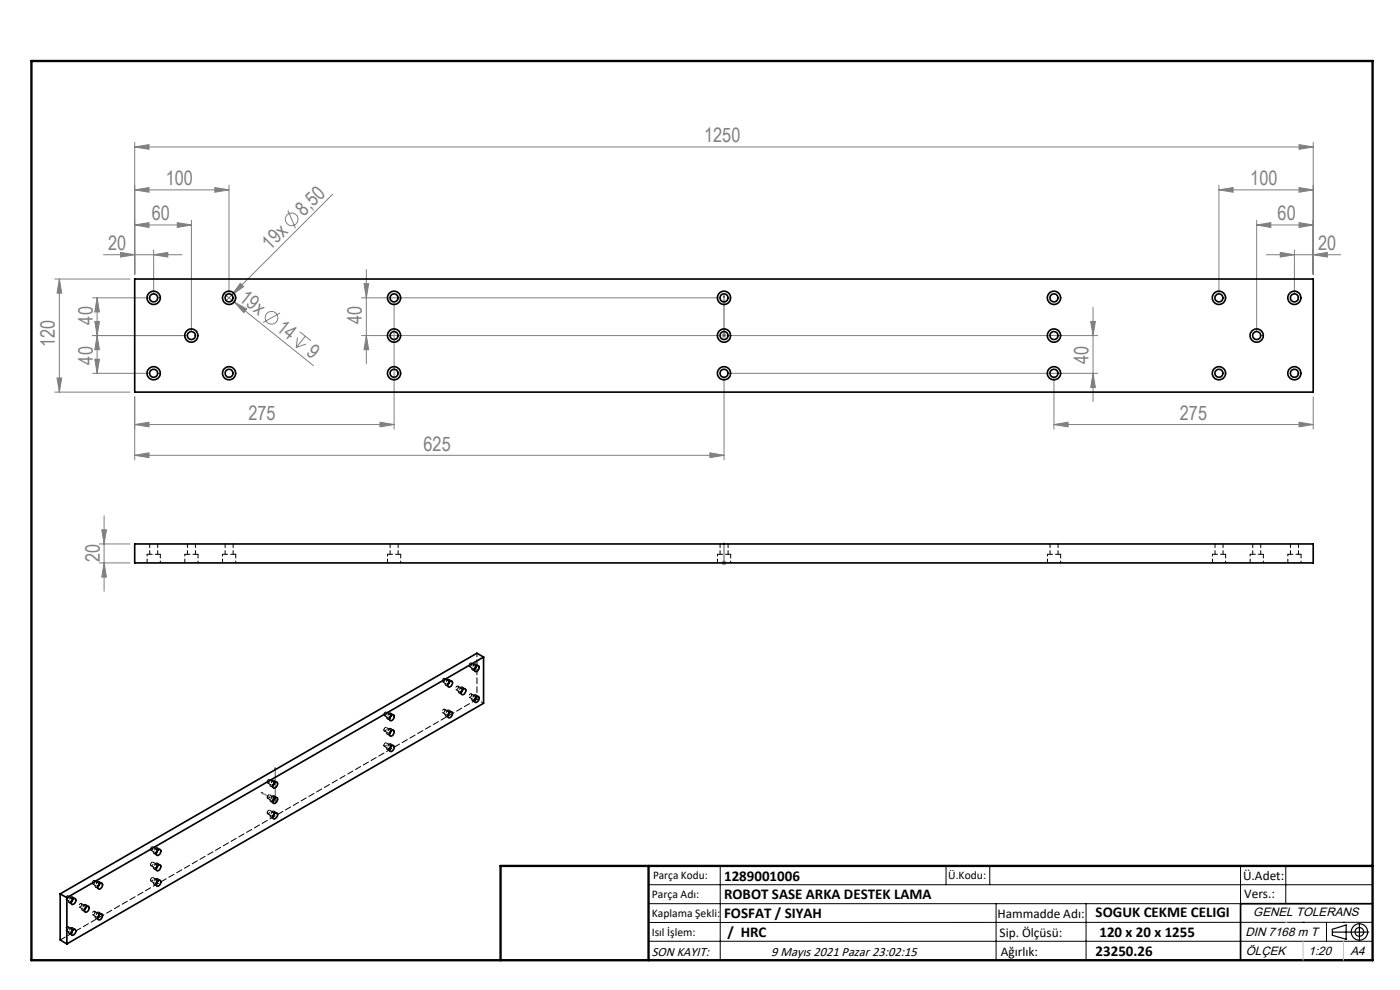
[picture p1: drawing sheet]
<svg xmlns="http://www.w3.org/2000/svg" width="297mm" height="210mm" viewBox="0 0 297 210" stroke-linecap="round" stroke-linejoin="round" font-family="sans-serif">
<g fill="none" stroke="#808080" stroke-width=".21">
<path d="M28.6 31.2l3-.5v1zM28.6 30.2v28M28.6 31.2h250M45.6 39.8l3 .5-3 .5zM48.6 39.3v22.9M258.6 39.3v22.9M275.6 30.7l3 .5-3 .5zM275.6 39.8l3 .5-3 .5zM278.6 30.2v28M11.6 59.2h16M12.6 59.2v24M12.6 59.2l.5 3h-1z"/>
<path d="M21.9 54h16.7M25.6 53.5l3 .5-3 .5zM28.6 40.3l3-.5v1zM28.6 40.3h20M28.6 47.7l3-.5v1.1zM28.6 47.7h12M32.6 54l3-.5v1zM32.6 53v9.2M37.6 47.2l3 .5-3 .6zM40.6 46.7v23.5M61.1 44.6l1.6 3.8M70.6 41.2l-22.6 22.6"/>
<path d="M77.7 57.2v20M258.6 40.3l3-.5v1zM258.6 40.3h20M266.6 47.7l3-.5v1.1zM266.6 47.7h12M266.6 46.7v23.5M268.6 54h15.8M271.6 53.5l3 .5-3 .5zM274.6 53v9.2M275.6 47.2l3 .5-3 .6zM278.6 54l3-.5v1zM19.6 71.2h20"/>
<path d="M19.6 63.2h12M19.6 79.2h12M20.1 68.2h1l-.5 3zM20.1 76.2h1l-.5 3zM20.6 63.2v16M20.6 63.2l.5 3h-1zM20.6 71.2l.5 3h-1zM47.5 62.3l2.2 1.8M49.7 64.1l2.7 1.4-.7 .8zM49.7 64.1l16.8 13.5M51 60.1l.7 .7-2.5 1.8zM59.4 66.4l-3.6 2"/>
<path d="M63.1 71.6l-.3 2.1M63.6 70.4l2.4 1.9M64.8 71.3l-2 2.4M64.9 73l-2.1 .7M76.7 71.2h75.9M76.7 63.2h75.9M77.2 60.2h1l-.5 3zM77.7 71.2l.5 3h-1zM83.6 64.2v26.8M153.1 71.2h1M153.2 70.8l.8 .7M153.6 70.7v1"/>
<path d="M154 70.8l-.8 .7M154.6 71.2h78.3M154.6 79.2h78.3M231.4 68.2h1l-.5 3zM231.9 65.2v20M231.9 79.2l.5 3h-1zM11.6 83.2h16M12.1 80.2h1l-.5 3zM28.6 96.6l3-.5v1zM28.6 84.2v13.4M28.6 96.6h125M28.6 90.1l3-.5v.9z"/>
<path d="M28.6 90.1h55M80.6 89.6l3 .5-3 .4zM150.6 96.1l3 .5-3 .5zM153.6 80.2v17.4M223.6 90.1l3-.5v.9zM223.6 90.1h55M223.6 80.2v10.8M275.6 89.6l3 .5-3 .4zM278.6 84.2v6.8M21.1 119.4h6.5M21.1 115.4h6.5M21.6 112.4h1l-.5 3z"/>
<path d="M22.1 109.4v16M22.1 119.4l.5 3h-1zM153.1 119.4h1M153.2 119.1l.8 .7M153.6 118.9v1M154 119.1l-.8 .7M57.9 169.8h1M58 169.4l.7 .8M58.4 169.3v1M58.7 169.4l-.7 .8"/>
<circle cx="61.9" cy="46.5" r="1.35"/>
<circle cx="57.6" cy="67.4" r="1.36"/>
</g>
<g fill="none" stroke="#000" stroke-width=".25">
<path d="M282.6 197.7h7.8M282.6 197.1l3-.9v3l-3-.8zM288.4 195.8v3.8M106.2 203.7h185"/>
<circle cx="288.4" cy="197.7" r="1.74"/>
<circle cx="288.4" cy="197.7" r=".93"/>
</g>
<path d="M153.6 71.1v.2zM153.6 62.7v.4v-.4M153.6 71.2h.1M153.6 62.7v8.5M153.6 115.2v.4v-.4M153.6 119.3v.2zM153.6 119.4h.1M153.6 115.2v4.2M55.4 168.1l.3 .1v.1zM58.4 162.9l.1 .4-.2-.1zM58.4 162.9v6.9l-3-1.7" fill="none" stroke="#00f" stroke-width=".21"/>
<g fill="none" stroke="#000" stroke-width=".21">
<path d="M137.6 187.7h153.6M137.6 191.7h153.6M137.6 199.7h153.6M152.8 183.7v20M200.7 183.7v4M210 183.7v4M211.3 191.7v12M230.4 191.7v12M263.2 183.7v20M272.8 183.7v8M276.4 195.6h.1M281.4 195.6v4.1"/>
<path d="M285 195.6h.1M291.2 195.6l-153.6 .1"/>
</g>
<path d="M291.2 191.7h-28v12" fill="none" stroke="#000" stroke-width=".35"/>
<path d="M6.7 12.9h284.5v190.8h-284.5zM137.6 183.7v20M291.2 183.7h-185v20" fill="none" stroke="#000" stroke-width=".5"/>
<path d="M276.4 199.7v4M285 199.7v4" fill="none" stroke="#c0c0c0" stroke-width=".21"/>
<path d="M272.8 195.6h.1" fill="none" stroke="#c0c0c0" stroke-width=".25"/>
<g fill="#00f">
<path d="M153.6 71.1v.2zM153.6 62.7v.4z"/>
<path d="M153.6 115.2v.4zM153.6 119.3v.2z"/>
<path d="M55.4 168.1l.3 .2v-.1zM58.4 162.9l-.1 .3 .2 .1z"/>
</g>
<g fill="#808080">
<path d="M51 60.1l.7 .7-2.5 1.8z"/>
<path d="M49.7 64.1l2.7 1.4-.7 .8z"/>
<path d="M37.6 47.2l3 .5-3 .6zM28.6 47.7l3-.5v1.1zM32.6 54l3-.5v1zM25.6 53.5l3 .5-3 .5zM80.6 89.6l3 .5-3 .4zM28.6 90.1l3-.5v.9z"/>
<path d="M28.6 31.2l3-.5v1zM275.6 30.7l3 .5-3 .5zM28.6 40.3l3-.5v1zM45.6 39.8l3 .5-3 .5zM258.6 40.3l3-.5v1zM275.6 39.8l3 .5-3 .5zM271.6 53.5l3 .5-3 .5zM278.6 54l3-.5v1zM266.6 47.7l3-.5v1.1zM275.6 47.2l3 .5-3 .6zM28.6 96.6l3-.5v1zM150.6 96.1l3 .5-3 .5zM223.6 90.1l3-.5v.9zM275.6 89.6l3 .5-3 .4z"/>
<path d="M12.1 80.2h1l-.5 3zM12.6 59.2l.5 3h-1zM77.7 71.2l.5 3h-1zM77.2 60.2h1l-.5 3z"/>
<path d="M20.6 63.2l.5 3h-1zM20.1 68.2h1l-.5 3zM20.6 71.2l.5 3h-1zM20.1 76.2h1l-.5 3zM231.4 68.2h1l-.5 3zM231.9 79.2l.5 3h-1zM21.6 112.4h1l-.5 3zM22.1 119.4l.5 3h-1z"/>
</g>
<g fill="none" stroke="#000" stroke-width=".35">
<path d="M28.6 59.2h250v24h-250zM28.6 115.4h250v4h-250zM102.6 139.4l-88.4 51M102.6 139.4v9.8l-88.4 51M102.6 139.4l-1.4-.8-88.4 51M82.9 158.4a.4 .4 0 0 1 .6-.2 .4 .4 0 0 1 .1 .6 .54 .54 0 0 1-.3 .5 .54 .54 0 0 1-.6-.1zM82.9 155.1a.39 .39 0 0 1 .6-.2 .39 .39 0 0 1 .1 .6 .52 .52 0 0 1-.3 .6 .52 .52 0 0 1-.6-.2zM83 151.8l-.3 .5M83 155.1l-.3 .5M83 158.4l-.3 .4M83 151.8a.38 .38 0 0 1 .6-.1 .38 .38 0 0 1 0 .6 .52 .52 0 0 1-.3 .5 .52 .52 0 0 1-.6-.2v-.3zM95.3 151.3a.41 .41 0 0 1 .6-.2 .41 .41 0 0 1 0 .7 .45 .45 0 0 1-.4 .4 .45 .45 0 0 1-.5-.3z"/>
<path d="M95.3 144.7a.42 .42 0 0 1 .6-.1 .42 .42 0 0 1 0 .6 .45 .45 0 0 1-.4 .5 .45 .45 0 0 1-.5-.3zM95.3 144.7l-.3 .5M95.3 151.2l-.3 .5M98.1 146.4a.39 .39 0 0 1 .6-.3 .39 .39 0 0 1 .1 .6 .53 .53 0 0 1-.3 .6 .53 .53 0 0 1-.6-.2zM98.2 146.3l-.3 .5M100.9 148.1a.4 .4 0 0 1 .4-.4 .4 .4 0 0 1 .3 .5 .58 .58 0 0 1-.2 .7 .58 .58 0 0 1-.7-.1zM100.9 141.6a.4 .4 0 0 1 .4-.4 .4 .4 0 0 1 .3 .5 .64 .64 0 0 1-.9 .6zM101 141.4l-.3 .5M101 147.9l-.3 .5M58.2 172.7a.42 .42 0 0 1 .6-.2 .42 .42 0 0 1 0 .7 .48 .48 0 0 1-.4 .5 .48 .48 0 0 1-.5-.2zM58.2 166.1a.4 .4 0 0 1 .5-.2 .4 .4 0 0 1 .1 .6 .6 .6 0 0 1-.9 .5v-.5zM58.2 169.4a.42 .42 0 0 1 .6-.1 .42 .42 0 0 1 0 .6 .45 .45 0 0 1-.4 .5 .45 .45 0 0 1-.5-.3z"/>
<path d="M58.2 166.1l-.3 .5M58.2 169.4l-.3 .5M58.2 172.6l-.3 .5M12.8 189.6v9.8l1.4 .8M12.8 189.6l1.4 .8M14.2 190.4v9.8M15.4 197.4a.42 .42 0 0 1 .6-.2 .42 .42 0 0 1 0 .7 .53 .53 0 0 1-.8 .4l-.1-.3zM15.4 190.8a.42 .42 0 0 1 .6-.1 .42 .42 0 0 1 0 .7 .53 .53 0 0 1-.8 .3l-.1-.2zM15.4 190.8l-.3 .5M15.4 197.3l-.3 .5M18.2 192.5a.42 .42 0 0 1 .7-.2 .42 .42 0 0 1-.1 .7 .45 .45 0 0 1-.4 .5 .45 .45 0 0 1-.5-.4zM18.3 192.4l-.3 .5"/>
<path d="M21.1 194.1a.38 .38 0 0 1 .5-.2 .38 .38 0 0 1 .1 .6 .52 .52 0 0 1-.3 .5 .52 .52 0 0 1-.6-.1zM21.1 187.5l-.3 .5M21.1 194.1l-.3 .5M21.2 187.5a.36 .36 0 0 1 .5-.1 .36 .36 0 0 1 0 .6 .52 .52 0 0 1-.3 .5 .52 .52 0 0 1-.6-.1v-.4zM33.4 187a.42 .42 0 0 1 .7-.2 .42 .42 0 0 1-.1 .7 .45 .45 0 0 1-.4 .5 .45 .45 0 0 1-.5-.4zM33.4 180.4a.42 .42 0 0 1 .7-.1 .42 .42 0 0 1-.1 .7 .45 .45 0 0 1-.4 .5 .45 .45 0 0 1-.5-.4zM33.5 180.4l-.3 .5M33.5 183.6l-.3 .5M33.5 186.9l-.3 .5M33.5 183.6a.41 .41 0 0 1 .6 0 .41 .41 0 0 1-.1 .6 .45 .45 0 0 1-.4 .5 .45 .45 0 0 1-.5-.3z"/>
<circle cx="32.6" cy="63.2" r=".85"/>
<circle cx="32.6" cy="79.2" r=".85"/>
<circle cx="32.6" cy="63.2" r="1.41"/>
<circle cx="32.6" cy="79.2" r="1.41"/>
<circle cx="40.6" cy="71.2" r="1.4"/>
<circle cx="40.6" cy="71.2" r=".85"/>
<circle cx="48.6" cy="63.2" r="1.4"/>
<circle cx="48.6" cy="79.2" r="1.4"/>
<circle cx="48.6" cy="63.2" r=".86"/>
<circle cx="48.6" cy="79.2" r=".86"/>
<circle cx="83.6" cy="63.2" r="1.4"/>
<circle cx="83.6" cy="79.2" r="1.4"/>
<circle cx="83.6" cy="71.2" r="1.4"/>
<circle cx="83.6" cy="63.2" r=".85"/>
<circle cx="83.6" cy="79.2" r=".85"/>
<circle cx="83.6" cy="71.2" r=".85"/>
<circle cx="153.6" cy="63.2" r="1.39"/>
<circle cx="153.6" cy="79.2" r="1.39"/>
<circle cx="153.6" cy="71.2" r="1.39"/>
<circle cx="153.6" cy="63.2" r=".85"/>
<circle cx="153.6" cy="79.2" r=".85"/>
<circle cx="153.6" cy="71.2" r=".85"/>
<circle cx="223.6" cy="63.2" r=".85"/>
<circle cx="223.6" cy="79.2" r=".85"/>
<circle cx="223.6" cy="71.2" r=".85"/>
<circle cx="223.6" cy="63.2" r="1.41"/>
<circle cx="223.6" cy="79.2" r="1.41"/>
<circle cx="223.6" cy="71.2" r="1.41"/>
<circle cx="258.6" cy="63.2" r=".85"/>
<circle cx="258.6" cy="79.2" r=".85"/>
<circle cx="258.6" cy="63.2" r="1.41"/>
<circle cx="258.6" cy="79.2" r="1.41"/>
<circle cx="266.6" cy="71.2" r=".85"/>
<circle cx="266.6" cy="71.2" r="1.41"/>
<circle cx="274.6" cy="63.2" r="1.39"/>
<circle cx="274.6" cy="79.2" r="1.39"/>
<circle cx="274.6" cy="63.2" r=".85"/>
<circle cx="274.6" cy="79.2" r=".85"/>
</g>
<g fill="none" stroke="#000" stroke-width=".21" stroke-dasharray="1.3 .6" stroke-dashoffset=".2">
<path d="M34 117.6h-2.8M42 117.6h-2.8M50 117.6h-2.8M85 117.6h-2.8M155 117.6h-2.8M225 117.6h-2.8M260 117.6h-2.8M268 117.6h-2.8M276 117.6h-2.8M83 151.6a.4 .4 0 0 0-.4-.4 .4 .4 0 0 0-.4 .4 .45 .45 0 0 0-.2 .6 .45 .45 0 0 0 .5 .2l.2-.1M83 154.8a.4 .4 0 0 0-.4-.3 .4 .4 0 0 0-.4 .4 .45 .45 0 0 0-.2 .5 .45 .45 0 0 0 .5 .3l.2-.1M83 158.1a.4 .4 0 0 0-.4-.4 .4 .4 0 0 0-.4 .4 .45 .45 0 0 0-.2 .6 .45 .45 0 0 0 .5 .3l.2-.2"/>
<path d="M95.4 144.4a.4 .4 0 0 0-.4-.3 .4 .4 0 0 0-.4 .4 .45 .45 0 0 0-.3 .5 .45 .45 0 0 0 .6 .3l.2-.1M95.4 151a.4 .4 0 0 0-.4-.4 .4 .4 0 0 0-.4 .4 .45 .45 0 0 0-.3 .5 .45 .45 0 0 0 .6 .3l.2-.1M98.2 146.1a.4 .4 0 0 0-.4-.4 .4 .4 0 0 0-.4 .4 .45 .45 0 0 0-.2 .5 .45 .45 0 0 0 .5 .3l.2-.1M101 141.2a.4 .4 0 0 0-.4-.4 .4 .4 0 0 0-.4 .4 .45 .45 0 0 0-.2 .5 .45 .45 0 0 0 .5 .3l.2-.1M101 147.7a.4 .4 0 0 0-.4-.4 .4 .4 0 0 0-.4 .4 .45 .45 0 0 0-.2 .6 .45 .45 0 0 0 .5 .3l.2-.2M58.3 165.9a.4 .4 0 0 0-.4-.4 .4 .4 0 0 0-.4 .4 .45 .45 0 0 0-.3 .5 .45 .45 0 0 0 .6 .3l.1-.1M58.3 169.1a.4 .4 0 0 0-.4-.3 .4 .4 0 0 0-.4 .3 .45 .45 0 0 0-.3 .6 .45 .45 0 0 0 .6 .3l.1-.1M58.3 172.4a.4 .4 0 0 0-.4-.4 .4 .4 0 0 0-.4 .4 .45 .45 0 0 0-.3 .6 .45 .45 0 0 0 .6 .3l.1-.2M15.5 190.6a.4 .4 0 0 0-.4-.4 .4 .4 0 0 0-.4 .4 .45 .45 0 0 0-.3 .5 .45 .45 0 0 0 .6 .3l.2-.1M15.5 197.1a.4 .4 0 0 0-.4-.4 .4 .4 0 0 0-.4 .4 .45 .45 0 0 0-.3 .6 .45 .45 0 0 0 .6 .3l.2-.2M18.3 192.2a.4 .4 0 0 0-.4-.4 .4 .4 0 0 0-.4 .4 .45 .45 0 0 0-.2 .6 .45 .45 0 0 0 .5 .3l.2-.2M21.1 187.3a.4 .4 0 0 0-.4-.4 .4 .4 0 0 0-.4 .4 .45 .45 0 0 0-.2 .6 .45 .45 0 0 0 .5 .3l.2-.2"/>
<path d="M21.1 193.8a.4 .4 0 0 0-.4-.3 .4 .4 0 0 0-.4 .3 .45 .45 0 0 0-.2 .6 .45 .45 0 0 0 .5 .3l.2-.2M33.5 180.2a.4 .4 0 0 0-.4-.4 .4 .4 0 0 0-.4 .4 .45 .45 0 0 0-.2 .5 .45 .45 0 0 0 .5 .3l.2-.1M33.5 183.4a.4 .4 0 0 0-.4-.4 .4 .4 0 0 0-.4 .4 .45 .45 0 0 0-.2 .6 .45 .45 0 0 0 .5 .3l.2-.2M33.5 186.7a.4 .4 0 0 0-.4-.4 .4 .4 0 0 0-.4 .4 .45 .45 0 0 0-.2 .6 .45 .45 0 0 0 .5 .2l.2-.1"/>
</g>
<g fill="none" stroke="#000" stroke-width=".21" stroke-dasharray="1.3 .6" stroke-dashoffset=".9">
<path d="M31.2 117.6v1.8M34 119.4v-1.8M39.2 117.6v1.8M42 119.4v-1.8M47.2 117.6v1.8M50 119.4v-1.8M82.2 117.6v1.8M85 119.4v-1.8M152.2 117.6v1.8M155 119.4v-1.8M222.2 117.6v1.8M225 119.4v-1.8"/>
<path d="M257.2 117.6v1.8M260 119.4v-1.8M265.2 117.6v1.8M268 119.4v-1.8M273.2 117.6v1.8M276 119.4v-1.8"/>
</g>
<g fill="none" stroke="#000" stroke-width=".21" stroke-dasharray="1.3 .6" stroke-dashoffset=".5">
<path d="M31.8 115.4v2.2M33.5 117.6v-2.2M39.8 115.4v2.2M41.5 117.6v-2.2M47.8 115.4v2.2M49.5 117.6v-2.2M82.8 115.4v2.2M84.5 117.6v-2.2M152.8 115.4v2.2M154.5 117.6v-2.2M222.8 115.4v2.2M224.5 117.6v-2.2"/>
<path d="M257.8 115.4v2.2M259.5 117.6v-2.2M265.8 115.4v2.2M267.5 117.6v-2.2M273.8 115.4v2.2M275.5 117.6v-2.2M101.2 138.6v9.8M81.4 151.6a.33 .33 0 0 1 .2-.5 .33 .33 0 0 1 .4 .2 .33 .33 0 0 1-.1 .4 .33 .33 0 0 1-.5-.1M81.4 154.9a.33 .33 0 0 1 .2-.5 .33 .33 0 0 1 .4 .2 .33 .33 0 0 1-.1 .4 .33 .33 0 0 1-.5-.1M81.4 158.1a.33 .33 0 0 1 .2-.5 .33 .33 0 0 1 .4 .2 .33 .33 0 0 1-.1 .5 .33 .33 0 0 1-.5-.2M82.8 151.7a.38 .38 0 0 0-.5 0 .38 .38 0 0 0 0 .5 .5 .5 0 0 0 .5-.5M82.8 155a.38 .38 0 0 0-.5-.1 .38 .38 0 0 0 0 .6 .5 .5 0 0 0 .5-.5"/>
<path d="M82.8 158.2a.38 .38 0 0 0-.5 0 .38 .38 0 0 0 0 .6 .5 .5 0 0 0 .5-.6M94.4 144.1a.38 .38 0 0 0-.5 0 .38 .38 0 0 0 0 .5 .5 .5 0 0 0 .5-.5M94.4 150.6a.38 .38 0 0 0-.5 0 .38 .38 0 0 0 0 .6 .5 .5 0 0 0 .5-.6M95.2 144.5a.38 .38 0 0 0-.6 0 .38 .38 0 0 0 .1 .6 .5 .5 0 0 0 .5-.6M95.2 151.1a.38 .38 0 0 0-.6 0 .38 .38 0 0 0 .1 .5 .5 .5 0 0 0 .5-.5M97.2 145.7a.38 .38 0 0 0-.5 0 .38 .38 0 0 0 0 .6 .5 .5 0 0 0 .5-.6M98 146.2a.38 .38 0 0 0-.5 0 .38 .38 0 0 0 0 .5 .5 .5 0 0 0 .5-.5M100.1 140.8a.38 .38 0 0 0-.6 0 .38 .38 0 0 0 0 .6 .5 .5 0 0 0 .6-.6M100.1 147.4a.38 .38 0 0 0-.6-.1 .38 .38 0 0 0 0 .6 .5 .5 0 0 0 .6-.5M100.8 141.3a.38 .38 0 0 0-.5 0 .38 .38 0 0 0 0 .5 .5 .5 0 0 0 .5-.5M100.8 147.8a.38 .38 0 0 0-.5 0 .38 .38 0 0 0 0 .5 .5 .5 0 0 0 .5-.5M56.7 165.9a.33 .33 0 0 1 .1-.5 .33 .33 0 0 1 .5 .2 .33 .33 0 0 1-.2 .4 .33 .33 0 0 1-.4-.1"/>
<path d="M56.7 169.1a.33 .33 0 0 1 .1-.4 .33 .33 0 0 1 .5 .1 .33 .33 0 0 1-.2 .5 .33 .33 0 0 1-.4-.2M56.7 172.4a.33 .33 0 0 1 .1-.5 .33 .33 0 0 1 .5 .2 .33 .33 0 0 1-.2 .5 .33 .33 0 0 1-.4-.2M58.1 166a.38 .38 0 0 0-.6 0 .38 .38 0 0 0 0 .5 .5 .5 0 0 0 .6-.5M58.1 169.2a.38 .38 0 0 0-.6 0 .38 .38 0 0 0 0 .6 .5 .5 0 0 0 .6-.6M58.1 172.5a.38 .38 0 0 0-.6 0 .38 .38 0 0 0 0 .5 .5 .5 0 0 0 .6-.5M14.5 190.2a.38 .38 0 0 0-.5 0 .38 .38 0 0 0 0 .6 .5 .5 0 0 0 .5-.6M14.5 196.8a.38 .38 0 0 0-.5-.1 .38 .38 0 0 0 0 .6 .5 .5 0 0 0 .5-.5M15.3 190.7a.38 .38 0 0 0-.6 0 .38 .38 0 0 0 .1 .5 .5 .5 0 0 0 .5-.5M15.3 197.2a.38 .38 0 0 0-.6 0 .38 .38 0 0 0 .1 .5 .5 .5 0 0 0 .5-.5M17.3 191.9a.38 .38 0 0 0-.5-.1 .38 .38 0 0 0 0 .6 .5 .5 0 0 0 .5-.5M18.1 192.3a.38 .38 0 0 0-.5 0 .38 .38 0 0 0 0 .5 .5 .5 0 0 0 .5-.5M20.2 187a.38 .38 0 0 0-.6-.1 .38 .38 0 0 0 0 .6 .5 .5 0 0 0 .6-.5"/>
<path d="M20.2 193.5a.38 .38 0 0 0-.6 0 .38 .38 0 0 0 0 .5 .5 .5 0 0 0 .6-.5M20.9 187.4a.38 .38 0 0 0-.5 0 .38 .38 0 0 0 0 .5 .5 .5 0 0 0 .5-.5M20.9 193.9a.38 .38 0 0 0-.5 0 .38 .38 0 0 0 0 .6 .5 .5 0 0 0 .5-.6M31.9 180.2a.33 .33 0 0 1 .2-.5 .33 .33 0 0 1 .4 .2 .33 .33 0 0 1-.1 .4 .33 .33 0 0 1-.5-.1M31.9 183.4a.33 .33 0 0 1 .2-.4 .33 .33 0 0 1 .4 .1 .33 .33 0 0 1-.1 .5 .33 .33 0 0 1-.5-.2M31.9 186.7a.33 .33 0 0 1 .2-.5 .33 .33 0 0 1 .4 .2 .33 .33 0 0 1-.1 .4 .33 .33 0 0 1-.5-.1M33.3 180.3a.38 .38 0 0 0-.5-.1 .38 .38 0 0 0 0 .6 .5 .5 0 0 0 .5-.5M33.3 183.5a.38 .38 0 0 0-.5 0 .38 .38 0 0 0 0 .6 .5 .5 0 0 0 .5-.6M33.3 186.8a.38 .38 0 0 0-.5 0 .38 .38 0 0 0 0 .5 .5 .5 0 0 0 .5-.5"/>
</g>
<g fill="none" stroke="#000" stroke-width=".21" stroke-dasharray="1.3 .6">
<path d="M83 151.8v-.2M83 155.1v-.3M83 158.3v-.2M95.4 144.7v-.3M95.4 151.2v-.2M98.2 146.3v-.2M101 141.4v-.2M101 147.9v-.2M58.2 166.1l.1-.2M58.2 169.3l.1-.2M58.2 172.6l.1-.2M15.5 190.8v-.2"/>
<path d="M15.5 197.3v-.2M18.3 192.4v-.2M21.1 187.5v-.2M21.1 194v-.2M33.5 180.4v-.2M33.5 183.6v-.2M33.5 186.9v-.2"/>
</g>
<path d="M101.2 148.4l-88.4 51" fill="none" stroke="#000" stroke-width=".21" stroke-dasharray="1.3 .6" stroke-dashoffset=".1"/>
<path d="M101.2 148.4l1.4 .8" fill="none" stroke="#000" stroke-width=".21" stroke-dasharray="1.3 .6" stroke-dashoffset=".8"/>
<g fill="none" stroke="#000" stroke-width=".21" stroke-dasharray="1.3 .6" stroke-dashoffset=".4">
<path d="M81.5 151.8l.8 .4M81.5 155l.8 .5M81.5 158.3l.8 .5M82.2 152.5l.6 .3M82.2 155.7l.6 .4M82.2 159l.6 .4M82.7 151.5l-.8-.5M82.7 154.8l-.8-.5M82.7 158l-.8-.4M83.5 151.6l-.6-.3M83.5 154.9l-.6-.4M83.5 158.2l-.6-.4"/>
<path d="M93.9 144.6l.8 .5M93.9 151.2l.8 .4M94.5 145.3l.7 .4M94.5 151.9l.7 .3M95.1 144.4l-.8-.5M95.1 150.9l-.8-.5M95.9 144.5l-.7-.4M95.9 151l-.7-.4M96.7 146.3l.8 .4M97.4 147l.6 .3M97.9 146l-.7-.5M98.7 146.1l-.6-.4"/>
<path d="M99.6 141.4l.7 .4M99.6 147.9l.7 .5M100.2 142.1l.6 .3M100.2 148.6l.6 .4M100.8 141.1l-.8-.5M100.8 147.6l-.8-.4M101.5 141.2l-.6-.4M101.5 147.7l-.6-.3M56.8 166.1l.8 .4M56.8 169.3l.8 .5M56.8 172.6l.8 .5M57.4 166.8l.7 .3"/>
<path d="M57.4 170l.7 .4M57.4 173.3l.7 .4M58 165.8l-.8-.5M58 169l-.8-.4M58 172.3l-.8-.4M58.8 165.9l-.7-.4M58.8 169.2l-.7-.4M58.8 172.4l-.7-.3M14 190.8l.8 .4M14 197.3l.8 .4M14.6 191.5l.7 .3M14.6 198l.7 .4"/>
<path d="M15.2 190.5l-.8-.5M15.2 197l-.8-.4M16 190.6l-.7-.4M16 197.1l-.7-.3M16.8 192.4l.8 .4M17.5 193.1l.6 .4M18 192.1l-.8-.4M18.8 192.2l-.6-.3M19.7 187.5l.7 .4M19.7 194l.7 .5M20.3 188.2l.6 .4M20.3 194.7l.6 .4"/>
<path d="M20.9 187.2l-.8-.4M20.9 193.7l-.8-.4M21.6 187.3l-.6-.3M21.6 193.9l-.6-.4M32 180.4l.8 .4M32 183.6l.8 .5M32 186.9l.8 .4M32.7 181l.6 .4M32.7 184.3l.6 .4M32.7 187.6l.6 .3M33.2 180.1l-.7-.5M33.2 183.3l-.7-.4"/>
<path d="M33.2 186.6l-.7-.4M34 180.2l-.6-.4M34 183.5l-.6-.4M34 186.7l-.6-.3"/>
</g>
<g font-size="4.2" fill="#808080">
<text x="149.4" y="30.2">1250</text>
<text x="35.2" y="39.3">100</text>
<text x="265.2" y="39.3">100</text>
<text x="32.2" y="46.8">60</text>
<text x="64.5" y="46" transform="rotate(-45 64.5 46)">8,50</text>
<text x="271" y="46.8">60</text>
<text x="22.9" y="53.1">20</text>
<text x="57.3" y="53.1" transform="rotate(-45 57.3 53.1)">19x</text>
<text x="279.6" y="53.1">20</text>
<text x="50.5" y="63.5" transform="rotate(39 50.5 63.5)">19x</text>
<text x="19.7" y="68.8" transform="rotate(-90 19.7 68.8)">40</text>
<text x="58.4" y="69.9" transform="rotate(39 58.4 69.9)">14</text>
<text x="76.8" y="68.8" transform="rotate(-90 76.8 68.8)">40</text>
<text x="11.7" y="73.6" transform="rotate(-90 11.7 73.6)">120</text>
<text x="19.7" y="77.3" transform="rotate(-90 19.7 77.3)">40</text>
<text x="64.8" y="75" transform="rotate(39 64.8 75)">9</text>
<text x="231" y="77.2" transform="rotate(-90 231 77.2)">40</text>
<text x="52.7" y="89.1">275</text>
<text x="250.3" y="89.1">275</text>
<text x="89.9" y="95.6">625</text>
<text x="21.1" y="119.3" transform="rotate(-90 21.1 119.3)">20</text>
</g>
<g font-size="3.2">
<text x="153.6" y="190.8">ROBOT SASE ARKA DESTEK LAMA</text>
<text x="153.6" y="186.8">1289001006</text>
<text x="153.6" y="194.8">FOSFAT / SIYAH</text>
<text x="232.4" y="194.5">SOGUK CEKME CELIGI</text>
<text x="154.3" y="198.8">/ HRC</text>
<text x="232.4" y="202.8">23250.26</text>
<text x="233.2" y="198.8">120 x 20 x 1255</text>
</g>
<g font-size="2.8">
<text x="263.7" y="186.7">Ü.Adet:</text>
<text x="263.9" y="190.5">Vers.:</text>
<text x="211.6" y="194.8">Hammadde Adı:</text>
<text x="138.3" y="202.8">SON KAYIT:</text>
<text x="163.6" y="202.8">9 Mayıs 2021 Pazar 23:02:15</text>
<text x="212.1" y="198.7">Sip. Ölçüsü:</text>
<text x="212.3" y="202.7">Ağırlık:</text>
</g>
<g font-size="2.6">
<text x="265.9" y="194.4">GENEL TOLERANS</text>
<text x="264.2" y="198.5">DIN 7168 m T</text>
<text x="264.3" y="202.6">ÖLÇEK</text>
<text x="277.6" y="202.6">1:20</text>
<text x="286.5" y="202.6">A4</text>
</g>
<g font-size="2.5">
<text x="138.3" y="190.5">Parça Adı:</text>
<text x="138.5" y="186.5">Parça Kodu:</text>
<text x="201.2" y="186.5">Ü.Kodu:</text>
<text x="138.3" y="194.5">Kaplama Şekli:</text>
<text x="138.3" y="198.6">Isıl İşlem:</text>
</g>
</svg>
